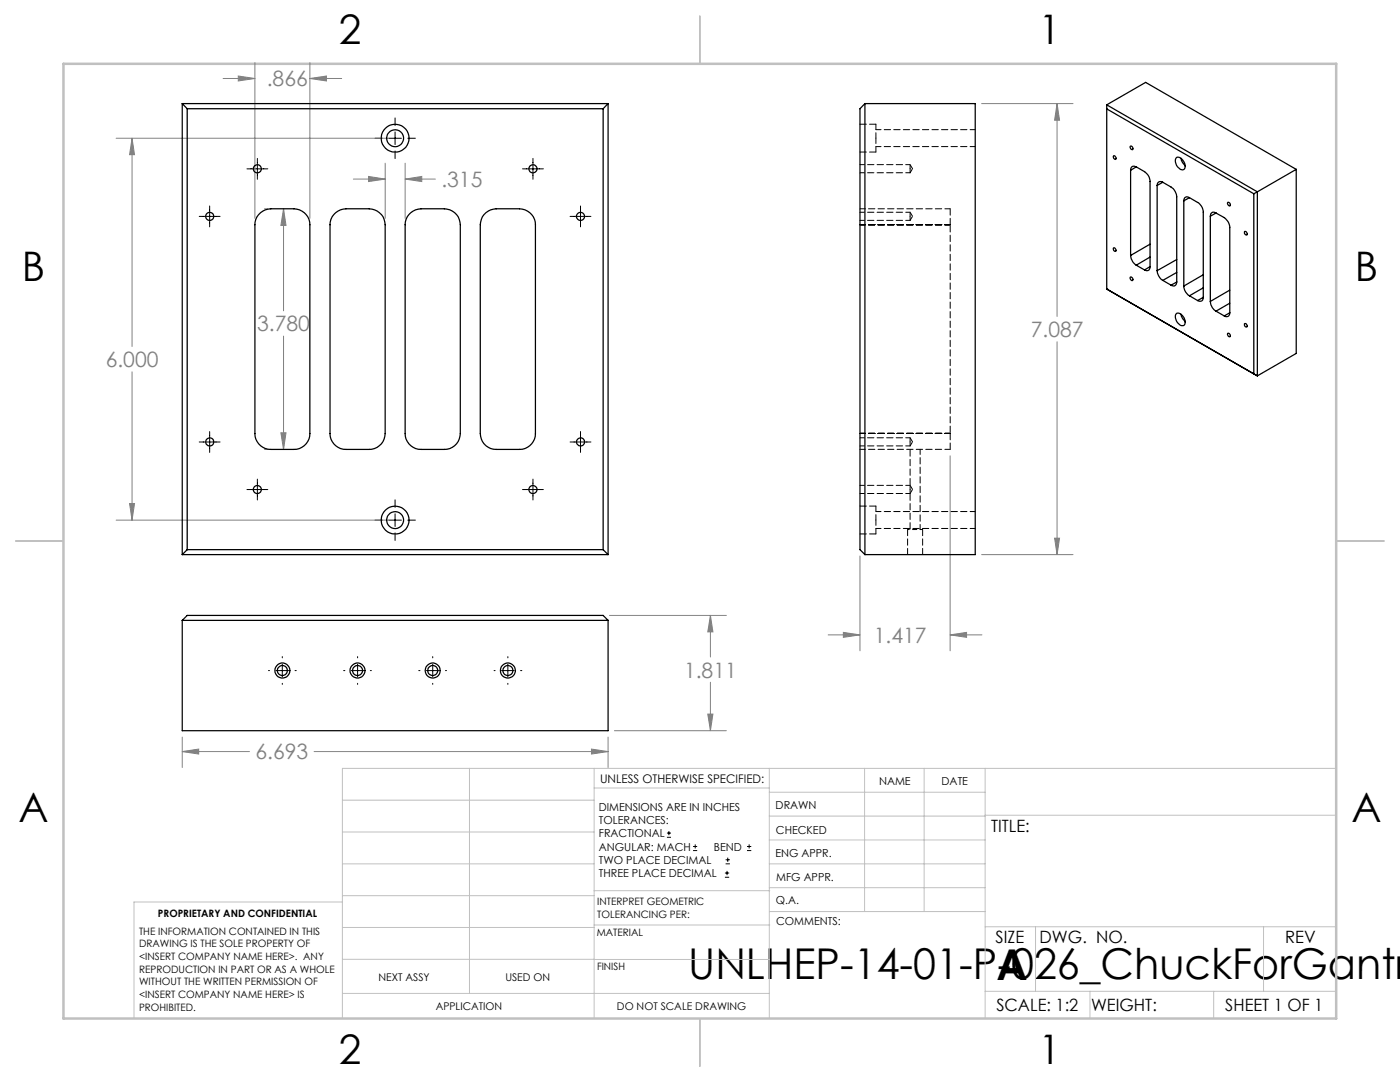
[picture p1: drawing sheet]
<svg xmlns="http://www.w3.org/2000/svg" width="279mm" height="216mm" viewBox="0 0 279 216" stroke-linecap="round" stroke-linejoin="round" font-family="sans-serif">
<g fill="none" stroke="#000" stroke-width=".2">
<path d="M49.3 33.7h4.1M51.4 31.6v4.2M74.8 27.6h1.5M77.6 27.6h2.5M78.8 23.5v1.5M78.8 26.3v2.6M78.8 30.1v1.5M81.4 27.6h1.5M104.3 33.7h4.1M106.4 31.6v4.2M39.8 43.2h4.1M41.8 41.1v4.2"/>
<path d="M113.8 43.2h4.1M115.9 41.1v4.2M39.8 88.2h4.1M41.8 86.1v4.2M49.3 97.7h4.1M51.4 95.6v4.2M78.8 99.7v1.5M104.3 97.7h4.1M106.4 95.6v4.2M113.8 88.2h4.1M115.9 86.1v4.2M74.8 103.8h1.5"/>
<path d="M77.6 103.8h2.5M78.8 102.5v2.6M78.8 106.3v1.5M81.4 103.8h1.5M53.6 133.8h.2M55.1 133.8h2.5M56.3 131v.3M56.3 132.5v2.6M56.3 136.3v.3M58.9 133.8h.2M68.6 133.8h.2M70.1 133.8h2.5"/>
<path d="M71.4 131v.3M71.4 132.5v2.6M71.4 136.3v.3M73.9 133.8h.2M83.6 133.8h.2M85.1 133.8h2.5M86.4 131v.3M86.4 132.5v2.6M86.4 136.3v.3M88.9 133.8h.2M98.6 133.8h.2M100.1 133.8h2.5"/>
<path d="M101.4 131v.3M101.4 132.5v2.6M101.4 136.3v.3M103.9 133.8h.2M133.1 167.1h.8M133.1 166.2h.8M133.5 165.8v.9M138.3 169.7h.8M138.3 168.9h.8M138.7 168.5v.8M144.7 175h.8M144.7 174.2h.8"/>
<path d="M144.8 172.4h.9M144.8 171.6h.9M145.1 173.8v.8M145.2 171.1v.9M149.1 169.7h.8M149.1 168.9h.8M149.5 168.5v.8"/>
</g>
<g fill="none" stroke="#808080" stroke-width=".2">
<path d="M44.5 15.7h6.4M47.6 15.2l3.3 .5-3.3 .5zM50.9 12.5v31.1M61.8 15.7l3.4-.5v1zM61.8 12.5v31.1M61.8 15.7h6.4M23.2 27.6h54.4M26.4 27.6l.4 3.3h-.9zM26.4 27.6v41.5M70.5 35.7h6.4M73.6 35.2l3.3 .5-3.3 .5zM76.9 32.6v11"/>
<path d="M80.9 32.6v11M80.9 35.7h6M80.9 35.7l3.3-.5v1zM195.9 20.7h18.2M211 20.7l.5 3.3h-1zM211 20.7v42.4M52.8 41.7h.6M56.6 41.7l.5 3.3h-1zM56.6 41.7v20.3M26.4 74.2v29.6M56.6 67.1v22.6M211 68.2v42.5"/>
<path d="M52.8 89.7h.6M56.1 86.4h1l-.5 3.3zM189.6 90.9v39M23.2 103.8h54.4M25.9 100.5h.9l-.4 3.3zM171.6 110.9v19M195.9 110.7h18.2M210.5 107.4h1l-.5 3.3zM121.6 122.8h23.4M141.8 122.8v8.3M141.8 136.1v9.7M141.8 122.8l.5 3.3h-1z"/>
<path d="M165.3 126.7h6.3M168.3 126.2l3.3 .5-3.3 .5zM189.6 126.7l3.3-.5v1zM189.6 126.7h6.4M36.4 147.1v6M36.4 150h13.4M36.4 150l3.3-.5v1zM62.7 150h58.7M118 149.5l3.4 .5-3.4 .5zM121.4 147.1v6M122.6 145.8h22.4M141.3 142.5h1l-.5 3.3z"/>
</g>
<g fill="none" stroke="#c0c0c0" stroke-width=".2">
<path d="M68.3 159.7h50.3M93.7 153.3v44.9M118.6 153.3v49.9M118.6 157.2h34.9M153.5 153.3v49.9M153.5 158.1h43.1M172.5 153.3v28.6M184.4 153.3v28.6M196.6 153.3v49.9M266.7 153.3h-198.4v49.9M68.3 178.7h50.3M68.3 172.4h50.3"/>
<path d="M68.3 166h50.3M68.3 180h-41.6v23.2M118.6 177.7h35M153.5 167.6h43.1M153.5 162.8h43.1M153.5 172.4h43.1M153.5 177.1h43.1M196.6 162.7h70.1M68.3 198.2h85.2M68.3 191.4l85.2 .1M68.3 185.1h50.3M118.6 184.6h35"/>
<path d="M153.6 181.9h43M196.6 197.8h70.1M196.6 184.9h70.1M206.7 184.9v12.9M217.5 197.8v5.4M242.2 197.8v5.4M252.2 184.9v12.9"/>
</g>
<path d="M139.7 3.2v9.5M3.1 107.9h9.6M266.7 107.9h9.5M139.7 203.2v9.6" fill="none" stroke="#c0c0c0" stroke-width=".25"/>
<path d="M12.7 12.7h254v190.5h-254z" fill="none" stroke="#c0c0c0" stroke-width=".5"/>
<path d="M25.9 100.5h.9l-.4 3.3zM26.4 27.6l.4 3.3h-.9zM47.6 15.2l3.3 .5-3.3 .5zM61.8 15.7l3.4-.5v1zM56.6 41.7l.5 3.3h-1zM56.1 86.4h1l-.5 3.3zM73.6 35.2l3.3 .5-3.3 .5zM80.9 35.7l3.3-.5v1zM141.8 122.8l.5 3.3h-1zM141.3 142.5h1l-.5 3.3zM36.4 150l3.3-.5v1zM118 149.5l3.4 .5-3.4 .5zM189.6 126.7l3.3-.5v1zM168.3 126.2l3.3 .5-3.3 .5zM210.5 107.4h1l-.5 3.3zM211 20.7l.5 3.3h-1z" fill="#808080"/>
<g fill="none" stroke="#000" stroke-width=".25">
<path d="M36.4 20.7l1 1M36.4 20.7h85M36.4 20.7v90M37.4 21.7h83M37.4 21.7v88M120.4 21.7v88M121.4 20.7l-1 1M121.4 20.7v90M172.6 20.7h22v90h-22M172.6 20.7v90M172.6 20.7l-1 1v88l1 1M220.9 20.9v36.8"/>
<path d="M220.9 20.9l30 17.4M220.9 21.7l29.3 17M220.9 20.9l7.7-4.5 30.1 17.4M222.2 31.1a.45 .45 0 0 1 .5 .2 .45 .45 0 0 1-.1 .5 .5 .5 0 0 1-.4-.7zM225.6 29.1a.45 .45 0 0 1 .4 .3 .45 .45 0 0 1 0 .5 .5 .5 0 0 1-.4-.8zM225.6 34v17M226.8 33.3l1.6 1a2.41 2.41 0 0 1 1.1 1.9v17M226.8 33.3a.69 .69 0 0 0-.8-.1 .69 .69 0 0 0-.4 .8M226.8 33.3l-1.2 .7M230.9 37v17M232.1 36.4l1.6 .9a2.55 2.55 0 0 1 1.1 2v17M232.1 36.4a.69 .69 0 0 0-.8-.1 .69 .69 0 0 0-.4 .7"/>
<path d="M232.1 36.4l-1.2 .6M234.8 31.4a1.67 1.67 0 0 1 1.5 2.4 1.33 1.33 0 0 1-1.6-1.2l-.1-.6zM235.7 31.6a2.35 2.35 0 0 0 .8 1.4M237.4 39.4l1.6 1a2.32 2.32 0 0 1 1.1 1.9v17M237.4 39.4a.69 .69 0 0 0-.8 0 .69 .69 0 0 0-.3 .7M237.4 39.4l-1.1 .7M250.2 38.7v35.9l.7 .4M250.9 38.3l-.7 .4M250.9 38.3v36.7M258.7 33.8l-7.8 4.5M258.7 33.8v36.7l-7.8 4.5M52 42.4a3.2 3.2 0 0 1 2-.7h4.7a3.2 3.2 0 0 1 3.1 3.1v41.7a3.2 3.2 0 0 1-3.1 3.2h-4.7a3.2 3.2 0 0 1-3.1-3.2v-41.7a3 3 0 0 1 1.1-2.4z"/>
<path d="M67 42.4a3.2 3.2 0 0 1 2-.7h4.7a3.3 3.3 0 0 1 3.2 3.1v41.7a3.2 3.2 0 0 1-3.2 3.2h-4.7a3.2 3.2 0 0 1-3.1-3.2v-41.7a3 3 0 0 1 1.1-2.4zM82 42.4a3.2 3.2 0 0 1 2-.7h4.7a3.2 3.2 0 0 1 3.2 3.1v41.7a3.2 3.2 0 0 1-3.2 3.2h-4.7a3.2 3.2 0 0 1-3.1-3.2v-41.7a3 3 0 0 1 1.1-2.4zM96.6 42.8a3.4 3.4 0 0 1 2.4-1.1h4.7a3.2 3.2 0 0 1 3.2 3.1v41.7a3.2 3.2 0 0 1-3.2 3.2h-4.7a3.2 3.2 0 0 1-3.2-3.2v-41.7a3.5 3.5 0 0 1 .8-2zM220.9 57.7h.1M220.9 57.7l30 17.3M222.2 49.5a.38 .38 0 0 1 .5 .2 .38 .38 0 0 1-.2 .5l-.3-.2zM225.6 55.3a.37 .37 0 0 1 .4 .2 .37 .37 0 0 1-.1 .5l-.3-.4zM225.6 51a2.75 2.75 0 0 0 1.2 1.9M226.8 52.9l1.6 1M229.5 53.2a.67 .67 0 0 1-.3 .7 .67 .67 0 0 1-.8 0M229.5 48.7l-3.9 2.3M229.5 53.2l-1.1 .7"/>
<path d="M229.5 51.3l-2.7 1.6M230.9 54a2.59 2.59 0 0 0 1.2 2M232.1 56l1.6 .9M234.8 56.3a.69 .69 0 0 1-.3 .7 .69 .69 0 0 1-.8-.1M234.8 51.8l-3.9 2.2M234.8 56.3l-1.1 .6M234.8 54.4l-2.7 1.6M236.3 57.1a2.33 2.33 0 0 0 1.1 1.9M236.3 40.1v17M237.4 59l1.6 1M240.1 59.3a.68 .68 0 0 1-.3 .8 .68 .68 0 0 1-.8-.1M240.1 54.8l-3.8 2.3"/>
<path d="M240.1 59.3l-1.1 .7M240.1 57.4l-2.7 1.6M241.5 43.1v17M242.7 42.5l1.6 .9a2.56 2.56 0 0 1 1.1 2v17M242.7 42.5a.67 .67 0 0 0-.8-.1 .67 .67 0 0 0-.4 .7M242.7 42.5l-1.2 .6M245.1 40.4a.4 .4 0 0 1 .4 .2 .4 .4 0 0 1-.2 .5 .49 .49 0 0 1-.2-.7zM245.4 57.9l-3.9 2.2M248.4 46.2a.36 .36 0 0 1 .4 .2 .36 .36 0 0 1-.1 .5l-.3-.3zM234.8 62.5a1.65 1.65 0 0 1 1.5 2.4 1.58 1.58 0 0 1-1.7-1.6v-.4zM235.7 62.7a2.15 2.15 0 0 0 .8 1.4M241.5 60.1a2.59 2.59 0 0 0 1.2 2"/>
<path d="M242.7 62.1l1.6 .9M245 66.5a.37 .37 0 0 1 .5 .2 .37 .37 0 0 1-.2 .5l-.3-.3zM245.4 62.4a.66 .66 0 0 1-.3 .7 .66 .66 0 0 1-.8-.1M245.4 62.4l-1.1 .6M245.4 60.5l-2.7 1.6M248.4 64.6a.38 .38 0 0 1 .4 .2 .38 .38 0 0 1-.1 .5l-.3-.2zM36.4 110.7h85M37.4 109.7h83M37.4 109.7l-1 1M120.4 109.7l1 1M36.4 123.8v22h85v-22M36.4 123.8h85"/>
<path d="M36.4 123.8l1-1h83l1 1"/>
<circle cx="51.4" cy="33.7" r=".81"/>
<circle cx="78.8" cy="27.6" r="1.69"/>
<circle cx="78.9" cy="27.6" r="2.78"/>
<circle cx="106.4" cy="33.7" r=".81"/>
<circle cx="41.8" cy="43.2" r=".81"/>
<circle cx="115.9" cy="43.2" r=".81"/>
<circle cx="41.8" cy="88.2" r=".81"/>
<circle cx="51.4" cy="97.7" r=".81"/>
<circle cx="106.4" cy="97.7" r=".81"/>
<circle cx="115.9" cy="88.2" r=".81"/>
<circle cx="78.8" cy="103.8" r="1.69"/>
<circle cx="78.9" cy="103.8" r="2.78"/>
<circle cx="56.4" cy="133.8" r="1"/>
<circle cx="56.4" cy="133.8" r="1.5"/>
<circle cx="71.3" cy="133.8" r="1"/>
<circle cx="71.4" cy="133.8" r="1.48"/>
<circle cx="86.4" cy="133.8" r="1.48"/>
<circle cx="86.4" cy="133.8" r=".99"/>
<circle cx="101.4" cy="133.8" r=".99"/>
<circle cx="101.4" cy="133.8" r="1.5"/>
</g>
<g fill="none" stroke="#000" stroke-width=".2" stroke-dasharray="1.3 .6" stroke-dashoffset=".4">
<path d="M171.6 34.5h10M181.6 33.7v-.8M181.6 34.5v-.8M181.6 32.9h-10M171.6 44h10M181.6 43.2v-.8M181.6 44v-.8M181.6 42.4h-10M171.6 89h10M171.6 98.5h10M181.6 88.2v-.8M181.6 89v-.8"/>
<path d="M181.6 97.7v-.8M181.6 98.5v-.8M181.6 87.4h-10M181.6 96.9h-10"/>
</g>
<path d="M189.6 44.8v41.7" fill="none" stroke="#000" stroke-width=".2" stroke-dasharray="1.3 .6" stroke-dashoffset="-.2"/>
<g fill="none" stroke="#000" stroke-width=".2" stroke-dasharray="1.3 .6" stroke-dashoffset=".2">
<path d="M174.8 27.6v-2.8M174.8 30.3v-2.7M174.8 29.3h19.8M194.6 25.9h-19.8M171.6 41.7h18M171.6 44.8h18M189.6 44.8h-18M171.6 86.5h18M189.6 89.7h-18M189.6 86.5h-18M174.8 103.8v-2.8M174.8 106.5v-2.7"/>
<path d="M174.8 105.5h19.8M194.6 102.1h-19.8"/>
</g>
<path d="M171.6 30.3h3.2M174.8 24.8h-3.2M189.6 44.8v-3.1M189.6 89.7v-3.2M171.6 106.5h3.2M174.8 101h-3.2M181.1 105.7v5M184.1 110.7v-5" fill="none" stroke="#000" stroke-width=".2" stroke-dasharray="1.3 .6"/>
<path d="M182.6 105.7h-1.5M184.1 105.7h-1.5" fill="none" stroke="#000" stroke-width=".2" stroke-dasharray="1.3 .6" stroke-dashoffset=".8"/>
<path d="M181.6 34.5l.5-.8M182.1 33.7l-.5-.8M181.6 44l.5-.8M182.1 43.2l-.5-.8M181.6 89l.5-.8M181.6 98.5l.5-.8M182.1 88.2l-.5-.8M182.1 97.7l-.5-.8" fill="none" stroke="#000" stroke-width=".2" stroke-dasharray="1.3 .6" stroke-dashoffset=".5"/>
<path d="M183.6 105.7v-16" fill="none" stroke="#000" stroke-width=".2" stroke-dasharray="1.3 .6" stroke-dashoffset=".3"/>
<path d="M181.6 89.7v7.2M181.6 98.5v7.2" fill="none" stroke="#000" stroke-width=".2" stroke-dasharray="1.3 .6" stroke-dashoffset="-.1"/>
<g font-size="8.5">
<text x="137.4" y="195.4">UNLHEP-14-01-P-026_ChuckForGantr</text>
<text x="198.9" y="195.5">A</text>
</g>
<g font-size="8.1">
<text x="67.6" y="8.9">2</text>
<text x="207.3" y="8.9">1</text>
<text x="4.4" y="56.2">B</text>
<text x="270.4" y="56.2">B</text>
<text x="3.7" y="164.1">A</text>
<text x="269.7" y="164.1">A</text>
<text x="67.6" y="212.4">2</text>
<text x="207.3" y="212.4">1</text>
</g>
<g font-size="4.2" fill="#808080">
<text x="53.2" y="17.2">.866</text>
<text x="88.1" y="37.3">.315</text>
<text x="51.3" y="66.1">3.780</text>
<text x="205.7" y="67.3">7.087</text>
<text x="21.1" y="73.2">6.000</text>
<text x="174.4" y="128.3">1.417</text>
<text x="136.5" y="135.2">1.811</text>
<text x="51" y="151.5">6.693</text>
</g>
<g font-size="3.4">
<text x="197.8" y="166">TITLE:</text>
<text x="198.7" y="188.1">SIZE</text>
<text x="207.5" y="188.1">DWG. NO.</text>
<text x="256.5" y="188.2">REV</text>
<text x="198.8" y="201.7">SCALE: 1:2</text>
<text x="217.7" y="201.8">WEIGHT:</text>
<text x="244.5" y="201.7">SHEET 1 OF 1</text>
</g>
<text font-size="2.4" x="119.8" y="156.2">UNLESS OTHERWISE SPECIFIED:</text>
<g font-size="2.2">
<text x="119.5" y="161.8">DIMENSIONS ARE IN INCHES</text>
<text x="154.8" y="161.4">DRAWN</text>
<text x="175.4" y="156.6">NAME</text>
<text x="187.9" y="156.7">DATE</text>
<text x="119.5" y="164.4">TOLERANCES:</text>
<text x="119.5" y="167.1">FRACTIONAL</text>
<text x="154.9" y="166.3">CHECKED</text>
<text x="119.5" y="169.7">ANGULAR: MACH</text>
<text x="119.5" y="172.4">TWO PLACE DECIMAL</text>
<text x="142.5" y="169.7">BEND</text>
<text x="154.8" y="171">ENG APPR.</text>
<text x="119.5" y="175">THREE PLACE DECIMAL</text>
<text x="154.9" y="175.7">MFG APPR.</text>
<text x="154.9" y="180.4">Q.A.</text>
<text x="154.9" y="184.6">COMMENTS:</text>
</g>
<g font-size="2.1">
<text x="75.5" y="195.7">NEXT ASSY</text>
<text x="100.9" y="195.7">USED ON</text>
<text x="86.9" y="201.5">APPLICATION</text>
<text x="123.1" y="201.6">DO NOT SCALE DRAWING</text>
</g>
<g font-size="2">
<text x="31.5" y="182.9">PROPRIETARY AND CONFIDENTIAL</text>
<text x="119.2" y="180.6">INTERPRET GEOMETRIC</text>
<text x="119.2" y="183.1">TOLERANCING PER:</text>
<text x="27.8" y="186.5">THE INFORMATION CONTAINED IN THIS</text>
<text x="27.8" y="189">DRAWING IS THE SOLE PROPERTY OF</text>
<text x="27.8" y="191.6">&lt;INSERT COMPANY NAME HERE&gt;. ANY</text>
<text x="119.1" y="186.7">MATERIAL</text>
<text x="27.8" y="194.1">REPRODUCTION IN PART OR AS A WHOLE</text>
<text x="27.8" y="196.6">WITHOUT THE WRITTEN PERMISSION OF</text>
<text x="119.1" y="193.5">FINISH</text>
<text x="27.8" y="199.1">&lt;INSERT COMPANY NAME HERE&gt; IS</text>
<text x="27.8" y="201.7">PROHIBITED.</text>
</g>
</svg>
